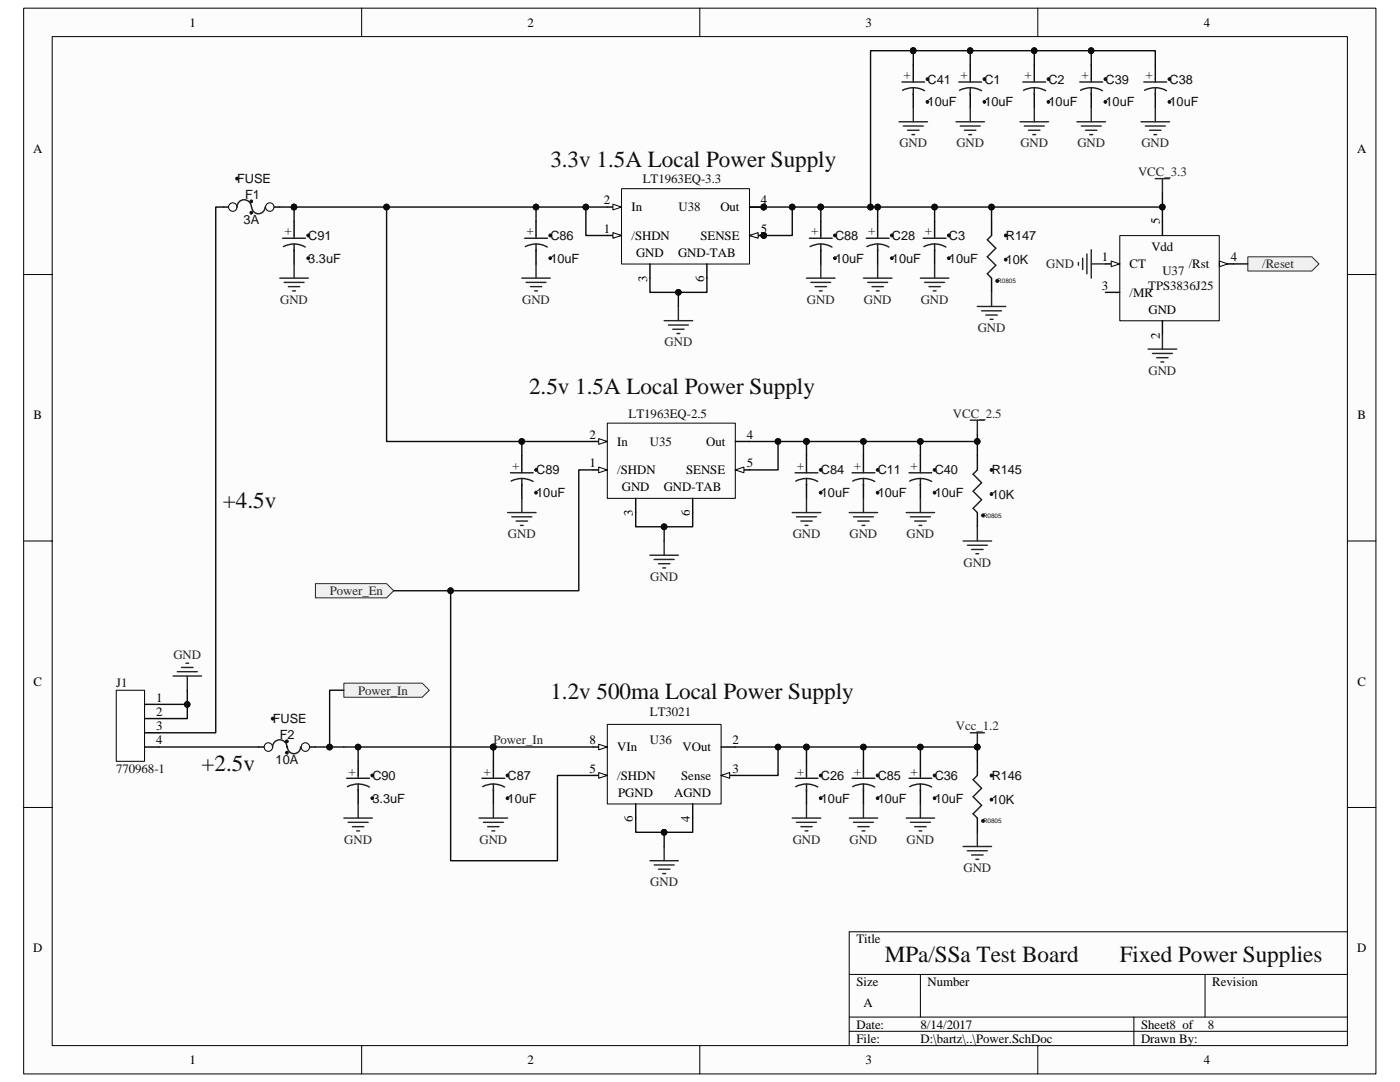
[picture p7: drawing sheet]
<svg xmlns="http://www.w3.org/2000/svg" width="279mm" height="216mm" viewBox="0 0 279 216" stroke-linecap="round" stroke-linejoin="round" font-family="sans-serif">
<path d="M4.7 1.7h269.9v212.6h-269.9z" fill="#fcfcfc"/>
<path d="M4.7 1.6h269.9v212.7h-269.9z" fill="none" stroke="#000" stroke-width=".2"/>
<path d="M10.4 7.3h258.5v201.3h-258.5z" fill="#fcfcfc"/>
<g fill="none" stroke="#000" stroke-width=".2">
<path d="M10.4 7.3h258.5v201.3h-258.5zM72.2 1.6v5.7M139.7 1.6v5.7M207.1 1.6v5.7M4.7 54.8h5.7M268.9 54.8h5.7M4.7 107.9h5.7M268.9 107.9h5.7M4.7 161.1h5.7M268.9 161.1h5.7M169.5 194.4h99.4M183.7 194.4v8.5"/>
<path d="M240.5 194.4v8.5M268.9 185.9h-99.4v22.7M72.2 208.6v5.7M139.7 208.6v5.7M169.5 202.9h99.4M169.5 205.8h99.4M207.1 208.6v5.7M226.3 202.9v5.7"/>
</g>
<path d="M44.5 41.3h2.8" fill="none" stroke="#000" stroke-width=".28"/>
<circle cx="46.4" cy="41.3" r=".84" fill="#fcfcfc" stroke="#000" stroke-width=".2"/>
<path d="M53 41.3h2.8" fill="none" stroke="#000" stroke-width=".28"/>
<circle cx="53.8" cy="41.3" r=".84" fill="#fcfcfc" stroke="#000" stroke-width=".2"/>
<g fill="#0e0e0e" stroke="#0e0e0e" stroke-width=".2">
<circle cx="50.1" cy="42.4" r=".28"/>
<circle cx="50.1" cy="40.2" r=".28"/>
<circle cx="47.3" cy="35.6" r=".28"/>
<circle cx="61.5" cy="51.5" r=".27"/>
<circle cx="61.5" cy="47" r=".28"/>
<circle cx="107" cy="98.3" r=".27"/>
<circle cx="107" cy="93.8" r=".27"/>
</g>
<path d="M47.3 41.3a1.44 1.44 0 0 1 1.4-1.4 1.44 1.44 0 0 1 1.5 1.4M50.2 41.3a1.32 1.32 0 0 0 1.4 1.4 1.32 1.32 0 0 0 1.3-1.4M56.4 47.5h4.6M56.6 49.2a4.5 4.5 0 0 1 4.3 .1M58.7 47v.5M58.7 48.7v1.4M101.9 94.3h4.5M102 96a4.6 4.6 0 0 1 4.4 .1M104.1 93.8v.5M104.1 95.5v1.4" fill="none" stroke="#1c1c1c" stroke-width=".28"/>
<g fill="none" stroke="#262626" stroke-width=".28">
<path d="M55.8 55.5h5.7M56.7 56.3h4M57.6 57.2h2.2M58.4 58h.6M58.7 52.7v2.8M104.1 99.4v2.9M101.3 102.3h5.7M102.2 103.1h3.9M103 104h2.3M103.9 104.8h.5M34.5 134.9h5.7M35.4 134h4"/>
<path d="M36.2 133.2h2.3M37.1 132.3h.6M37.4 134.9v2.8"/>
</g>
<path d="M58.7 44.2v2.8M58.7 49.8v2.9M104.1 90.9v2.9M104.1 96.6v2.8" fill="none" stroke="#000" stroke-width=".28"/>
<path d="M62.9 116.5h14.3l1.4 1.4-1.4 1.4h-14.3z" fill-rule="evenodd" fill="#f0f0f0" stroke="#262626" stroke-width=".2"/>
<g fill="none" stroke="#262626" stroke-width=".28">
<path d="M161 99.4v2.9M172.3 99.4v2.9M183.7 99.4v2.9M129.7 110.8h5.7M130.6 111.6h3.9M131.4 112.5h2.3M132.3 113.3h.5M132.5 107.9v2.9M158.1 102.3h5.7M159 103.1h3.9M159.8 104h2.3M160.7 104.8h.5"/>
<path d="M169.5 102.3h5.7M170.3 103.1h4M171.2 104h2.3M172 104.8h.6M180.8 102.3h5.7M181.7 103.1h4M182.5 104h2.3M183.4 104.8h.6M192.2 107.9h5.7M193.1 108.8h3.9M193.9 109.6h2.3M194.8 110.5h.5"/>
<path d="M195.1 105.1v2.8M95.6 163.2h5.7M96.5 164.1h4M97.3 165h2.3M98.2 165.8h.5M98.5 160.4v2.8"/>
</g>
<path d="M161 90.9v2.9M161 96.6v2.8M172.3 90.9v2.9M172.3 96.6v2.8M183.7 90.9v2.9M183.7 96.6v2.8M195.1 90.9v2.9M195.1 102.3v2.8M98.5 151.9v2.8M98.5 157.6v2.8M143.9 149.1h2.8M143.9 154.7h2.8" fill="none" stroke="#000" stroke-width=".28"/>
<g fill="none" stroke="#1c1c1c" stroke-width=".28">
<path d="M158.7 94.3h4.5M158.8 96a4.6 4.6 0 0 1 4.4 .1M161 93.8v.5M161 95.5v1.4M170.1 94.3h4.5M170.2 96a4.6 4.6 0 0 1 4.4 .1M172.3 93.8v.5M172.3 95.5v1.4M181.4 94.3h4.5M181.5 96a4.6 4.6 0 0 1 4.4 .1M183.7 93.8v.5M183.7 95.5v1.4"/>
<path d="M195.1 93.8l-.9 .8 1.7 1.7-1.7 1.7 1.7 1.7-1.7 1.7 .9 .9M96.2 155.3h4.5M96.3 157a4.5 4.5 0 0 1 4.4 0M98.5 154.7v.6M98.5 156.4v1.5"/>
</g>
<g fill="#0e0e0e" stroke="#0e0e0e" stroke-width=".2">
<circle cx="197.9" cy="98.6" r=".28"/>
<circle cx="197.9" cy="93.8" r=".27"/>
<circle cx="196.2" cy="102.8" r=".28"/>
<circle cx="163.8" cy="98.3" r=".28"/>
<circle cx="163.8" cy="93.8" r=".27"/>
<circle cx="175.1" cy="98.3" r=".27"/>
<circle cx="175.1" cy="93.8" r=".27"/>
<circle cx="186.5" cy="98.3" r=".27"/>
<circle cx="186.5" cy="93.8" r=".27"/>
<circle cx="101.3" cy="159.3" r=".28"/>
<circle cx="101.3" cy="154.7" r=".28"/>
<circle cx="98.4" cy="149.1" r=".56"/>
</g>
<path d="M143.9 154.7l1.7-.5v1.1z" fill="#fcfcfc"/>
<path d="M143.9 154.7l1.7-.5v1.1z" fill="none" stroke="#000" stroke-width=".2"/>
<path d="M118.3 154.7h2.9M138.2 160.4v2.8" fill="none" stroke="#000" stroke-width=".28"/>
<path d="M119.5 154.2l1.7 .5-1.7 .6z" fill="#fcfcfc"/>
<path d="M119.5 154.2l1.7 .5-1.7 .6z" fill="none" stroke="#000" stroke-width=".2"/>
<path d="M118.3 149.1h2.9M126.9 160.4v2.8" fill="none" stroke="#000" stroke-width=".28"/>
<path d="M119.5 148.5l1.7 .6-1.7 .5z" fill="#fcfcfc"/>
<path d="M119.5 148.5l1.7 .6-1.7 .5zM121.2 144.5h22.7v15.9h-22.7z" fill="none" stroke="#000" stroke-width=".2"/>
<g fill="none" stroke="#262626" stroke-width=".28">
<path d="M129.7 171.7h5.7M130.6 172.6h3.9M131.4 173.4h2.3M132.3 174.3h.5M132.5 168.9v2.8M158.1 163.2h5.7M159 164.1h3.9M159.8 165h2.3M160.7 165.8h.5M161 160.4v2.8M169.5 163.2h5.7M170.3 164.1h4"/>
<path d="M171.2 165h2.3M172 165.8h.6M172.3 160.4v2.8M180.8 163.2h5.7M181.7 164.1h4M182.5 165h2.3M183.4 165.8h.6M183.7 160.4v2.8M192.2 168.9h5.7M193.1 169.8h3.9M193.9 170.6h2.3M194.8 171.5h.5"/>
<path d="M195.1 166.1v2.8"/>
</g>
<path d="M118.3 93.8h2.9M161 151.9v2.8M161 157.6v2.8M172.3 151.9v2.8M172.3 157.6v2.8M183.7 151.9v2.8M183.7 157.6v2.8M195.1 151.9v2.8M195.1 163.2v2.9" fill="none" stroke="#000" stroke-width=".28"/>
<g fill="none" stroke="#1c1c1c" stroke-width=".28">
<path d="M158.7 155.3h4.5M158.8 157a4.6 4.6 0 0 1 4.4 0M161 154.7v.6M161 156.4v1.5M170.1 155.3h4.5M170.2 157a4.6 4.6 0 0 1 4.4 0M172.3 154.7v.6M172.3 156.4v1.5M181.4 155.3h4.5M181.5 157a4.6 4.6 0 0 1 4.4 0M183.7 154.7v.6M183.7 156.4v1.5"/>
<path d="M195.1 154.7l-.9 .9 1.7 1.7-1.7 1.7 1.7 1.7-1.7 1.7 .9 .8"/>
</g>
<g fill="#0e0e0e" stroke="#0e0e0e" stroke-width=".2">
<circle cx="197.9" cy="159.6" r=".27"/>
<circle cx="197.9" cy="154.7" r=".28"/>
<circle cx="196.2" cy="163.8" r=".27"/>
<circle cx="163.8" cy="159.3" r=".28"/>
<circle cx="163.8" cy="154.7" r=".28"/>
<circle cx="175.1" cy="159.3" r=".27"/>
<circle cx="175.1" cy="154.7" r=".27"/>
<circle cx="186.5" cy="159.3" r=".27"/>
<circle cx="186.5" cy="154.7" r=".27"/>
</g>
<path d="M119.5 93.2l1.7 .6-1.7 .5z" fill="#fcfcfc"/>
<path d="M119.5 93.2l1.7 .6-1.7 .5z" fill="none" stroke="#000" stroke-width=".2"/>
<path d="M118.3 88.1h2.9" fill="none" stroke="#000" stroke-width=".28"/>
<path d="M119.5 87.5l1.7 .6-1.7 .6z" fill="#fcfcfc"/>
<path d="M119.5 87.5l1.7 .6-1.7 .6z" fill="none" stroke="#000" stroke-width=".2"/>
<path d="M126.9 99.4v2.9M146.7 88.1h2.9M146.7 93.8h2.9" fill="none" stroke="#000" stroke-width=".28"/>
<path d="M146.7 93.8l1.8-.6v1.1z" fill="#fcfcfc"/>
<path d="M121.2 84.4h25.5v15h-25.5zM146.7 93.8l1.8-.6v1.1z" fill="none" stroke="#000" stroke-width=".2"/>
<path d="M220.6 52.7h2.9M138.2 99.4v2.9" fill="none" stroke="#000" stroke-width=".28"/>
<g fill="none" stroke="#0e0e0e" stroke-width=".28">
<path d="M58.7 41.3v2.9M104.1 88.1v2.8M149.6 88.1h5.7v5.7h-5.7M155.3 88.1h5.7v2.8M172.3 88.1v2.8M183.7 88.1v2.8M195.1 88.1v2.8M126.9 102.3v2.8h11.3v-2.8M132.5 105.1v2.8M146.7 149.1h8.6v5.6h-8.6M155.3 149.1h5.7v2.8M172.3 149.1v2.8"/>
<path d="M183.7 149.1v2.8M195.1 149.1v2.8M126.9 163.2v2.9h11.3v-2.9M132.5 166.1v2.8"/>
</g>
<g fill="#0e0e0e" stroke="#0e0e0e" stroke-width=".2">
<circle cx="58.7" cy="41.3" r=".56"/>
<circle cx="132.5" cy="105.1" r=".57"/>
<circle cx="155.3" cy="88.1" r=".55"/>
<circle cx="104.1" cy="88.1" r=".56"/>
<circle cx="160.9" cy="88.1" r=".56"/>
<circle cx="172.3" cy="88.1" r=".56"/>
<circle cx="183.7" cy="88.1" r=".56"/>
<circle cx="195" cy="88.1" r=".55"/>
<circle cx="155.3" cy="149.1" r=".55"/>
<circle cx="160.9" cy="149.1" r=".56"/>
<circle cx="172.3" cy="149.1" r=".56"/>
<circle cx="183.7" cy="149.1" r=".56"/>
<circle cx="195" cy="149.1" r=".55"/>
<circle cx="132.5" cy="166.1" r=".57"/>
</g>
<path d="M221.8 52.1l1.7 .6-1.7 .5z" fill="#fcfcfc"/>
<path d="M221.8 52.1l1.7 .6-1.7 .5z" fill="none" stroke="#000" stroke-width=".2"/>
<path d="M220.6 58.3h2.9M243.4 52.7h2.8M232 64v2.8" fill="none" stroke="#000" stroke-width=".28"/>
<path d="M243.4 52.1l1.6 .6-1.6 .5z" fill="#fcfcfc"/>
<path d="M223.5 47h19.8v17h-19.8zM243.4 52.1l1.6 .6-1.6 .5z" fill="none" stroke="#000" stroke-width=".2"/>
<path d="M232 44.2v2.8" fill="none" stroke="#000" stroke-width=".28"/>
<path d="M215.2 52.4v.5M216.1 51.5v2.3M216.9 50.7v3.9M217.8 49.8v5.7M217.8 52.7h2.8M229.1 69.7h5.7M230 70.5h4M230.8 71.4h2.3M231.7 72.2h.6M232 66.8v2.9" fill="none" stroke="#262626" stroke-width=".28"/>
<path d="M249 51.2h12.8l1.4 1.5-1.4 1.4h-12.8z" fill-rule="evenodd" fill="#f0f0f0" stroke="#262626" stroke-width=".2"/>
<path d="M129.7 55.5v2.8h11.4v-2.8M135.4 58.3v2.9M149.6 41.3h8.5v5.7h-8.5M158.1 41.3h5.7v2.9M175.2 41.3v2.9M186.5 41.3v2.9M246.2 52.7h2.8M195.1 86.7v1.4h-34.1M161 149.1h34.1" fill="none" stroke="#0e0e0e" stroke-width=".28"/>
<g fill="none" stroke="#262626" stroke-width=".28">
<path d="M230.6 35.6h2.8M232 35.6v2.9M104.1 55.5h5.7M105 56.3h4M105.9 57.2h2.2M106.7 58h.6M107 52.7v2.8M161 55.5h5.6M161.8 56.3h4M162.7 57.2h2.2M163.5 58h.6M163.8 52.7v2.8"/>
<path d="M172.3 55.5h5.7M173.2 56.3h3.9M174 57.2h2.3M174.9 58h.6M175.2 52.7v2.8M183.7 55.5h5.7M184.5 56.3h4M185.4 57.2h2.3M186.2 58h.6M186.5 52.7v2.8M197.9 58.3v2.9M132.5 64h5.7"/>
<path d="M133.4 64.9h4M134.3 65.7h2.2M135.1 66.5h.6M135.4 61.2v2.8M195.1 61.2h5.6M195.9 62h4M196.7 62.9h2.3M197.6 63.7h.6M193.6 83.8h2.9M195.1 83.8v2.9M193.6 146.2h2.9M195.1 146.2v2.9"/>
</g>
<g fill="#0e0e0e" stroke="#0e0e0e" stroke-width=".2">
<circle cx="195" cy="149.1" r=".55"/>
<circle cx="160.9" cy="149.1" r=".56"/>
<circle cx="172.3" cy="149.1" r=".56"/>
<circle cx="183.7" cy="149.1" r=".56"/>
<circle cx="195" cy="88.1" r=".55"/>
<circle cx="183.7" cy="88.1" r=".56"/>
<circle cx="172.3" cy="88.1" r=".56"/>
<circle cx="160.9" cy="88.1" r=".56"/>
<circle cx="200.7" cy="51.8" r=".27"/>
<circle cx="200.7" cy="47" r=".27"/>
<circle cx="199" cy="56.1" r=".28"/>
<circle cx="166.6" cy="51.5" r=".27"/>
<circle cx="166.6" cy="47" r=".28"/>
<circle cx="178" cy="51.5" r=".27"/>
<circle cx="178" cy="47" r=".28"/>
<circle cx="189.4" cy="51.5" r=".27"/>
<circle cx="189.4" cy="47" r=".28"/>
<circle cx="135.4" cy="58.3" r=".56"/>
<circle cx="152.4" cy="41.3" r=".56"/>
<circle cx="158.1" cy="41.3" r=".57"/>
<circle cx="152.4" cy="47" r=".55"/>
<circle cx="163.8" cy="41.3" r=".56"/>
<circle cx="175.1" cy="41.3" r=".56"/>
<circle cx="186.5" cy="41.3" r=".57"/>
<circle cx="109.8" cy="51.5" r=".27"/>
<circle cx="109.8" cy="47" r=".28"/>
</g>
<path d="M107 44.2v2.8M107 49.8v2.9M121.2 47h2.8M163.8 44.2v2.8M163.8 49.8v2.9M175.2 44.2v2.8M175.2 49.8v2.9M186.5 44.2v2.8M186.5 49.8v2.9M197.9 44.2v2.8M197.9 55.5v2.8" fill="none" stroke="#000" stroke-width=".28"/>
<g fill="none" stroke="#1c1c1c" stroke-width=".28">
<path d="M104.7 47.5h4.6M104.8 49.2a4.5 4.5 0 0 1 4.4 .1M107 47v.5M107 48.7v1.4M161.5 47.5h4.6M161.7 49.2a4.5 4.5 0 0 1 4.3 .1M163.8 47v.5M163.8 48.7v1.4M172.9 47.5h4.5M173 49.2a4.5 4.5 0 0 1 4.4 .1M175.2 47v.5M175.2 48.7v1.4"/>
<path d="M184.3 47.5h4.5M184.4 49.2a4.5 4.5 0 0 1 4.4 .1M186.5 47v.5M186.5 48.7v1.4M197.9 47l-.9 .8 1.7 1.7-1.7 1.7 1.7 1.7-1.7 1.7 .9 .9"/>
</g>
<path d="M122.3 46.4l1.7 .6-1.7 .5z" fill="#fcfcfc"/>
<path d="M122.3 46.4l1.7 .6-1.7 .5z" fill="none" stroke="#000" stroke-width=".2"/>
<path d="M121.2 41.3h2.8" fill="none" stroke="#000" stroke-width=".28"/>
<path d="M122.3 40.7l1.7 .6-1.7 .6z" fill="#fcfcfc"/>
<path d="M122.3 40.7l1.7 .6-1.7 .6z" fill="none" stroke="#000" stroke-width=".2"/>
<path d="M129.7 52.7v2.8M149.6 41.3h2.8M149.6 47h2.8" fill="none" stroke="#000" stroke-width=".28"/>
<circle cx="152.4" cy="41.3" r=".56" fill="#0e0e0e" stroke="#0e0e0e" stroke-width=".2"/>
<path d="M149.6 47l1.7-.6v1.1z" fill="#fcfcfc"/>
<path d="M124 37.7h25.6v15h-25.6zM149.6 47l1.7-.6v1.1z" fill="none" stroke="#000" stroke-width=".2"/>
<g fill="#0e0e0e" stroke="#0e0e0e" stroke-width=".2">
<circle cx="152.4" cy="47" r=".55"/>
<circle cx="152.4" cy="41.3" r=".56"/>
<circle cx="116.9" cy="41.3" r=".57"/>
<circle cx="107" cy="41.3" r=".57"/>
<circle cx="58.7" cy="41.3" r=".56"/>
<circle cx="77.1" cy="41.3" r=".57"/>
<circle cx="104.1" cy="88.1" r=".56"/>
<circle cx="89.9" cy="117.9" r=".56"/>
<circle cx="163.8" cy="41.3" r=".56"/>
<circle cx="173.7" cy="41.3" r=".57"/>
<circle cx="175.1" cy="41.3" r=".56"/>
<circle cx="186.5" cy="41.3" r=".57"/>
<circle cx="197.9" cy="41.3" r=".57"/>
<circle cx="232" cy="41.3" r=".56"/>
</g>
<path d="M141.1 52.7v2.8" fill="none" stroke="#000" stroke-width=".28"/>
<path d="M232 38.5v2.8M55.8 41.3h51.2M77.2 41.3v46.8h41.1M116.9 41.3v5.7h4.3M121.2 41.3h-14.2v2.9M163.8 41.3h34.1v2.9M197.9 41.3h34.1v2.9M118.3 93.8h-2.8v24.1h-25.6v53.8h21.4v-17h7M78.6 117.9h11.3" fill="none" stroke="#0e0e0e" stroke-width=".28"/>
<path d="M68.6 136.3h15.7l1.4 1.4-1.4 1.4h-15.7z" fill-rule="evenodd" fill="#f0f0f0" stroke="#262626" stroke-width=".2"/>
<path d="M23.2 137.8h5.7v14.1h-5.7z" fill="#fefefe"/>
<path d="M23.2 137.7h5.7v14.2h-5.7z" fill="none" stroke="#000" stroke-width=".2"/>
<path d="M28.9 140.5h2.8M28.9 143.4h2.8M28.9 146.2h2.8M28.9 149.1h2.8M51.6 149.1h2.8" fill="none" stroke="#000" stroke-width=".28"/>
<path d="M31.7 149.1h19.9" fill="none" stroke="#0e0e0e" stroke-width=".28"/>
<circle cx="53.6" cy="149.1" r=".85" fill="#fcfcfc" stroke="#000" stroke-width=".2"/>
<path d="M60.1 149.1h2.8" fill="none" stroke="#000" stroke-width=".28"/>
<circle cx="60.9" cy="149.1" r=".85" fill="#fcfcfc" stroke="#000" stroke-width=".2"/>
<g fill="#0e0e0e" stroke="#0e0e0e" stroke-width=".2">
<circle cx="57.3" cy="150.2" r=".27"/>
<circle cx="57.3" cy="147.9" r=".28"/>
<circle cx="54.4" cy="143.4" r=".27"/>
<circle cx="74.3" cy="159.3" r=".28"/>
<circle cx="74.3" cy="154.7" r=".28"/>
<circle cx="71.5" cy="149.1" r=".56"/>
<circle cx="98.4" cy="149.1" r=".56"/>
<circle cx="65.8" cy="149.1" r=".56"/>
<circle cx="37.4" cy="140.6" r=".55"/>
<circle cx="209.2" cy="20.3" r=".28"/>
<circle cx="209.2" cy="15.8" r=".27"/>
<circle cx="220.6" cy="20.3" r=".28"/>
<circle cx="220.6" cy="15.8" r=".27"/>
<circle cx="206.4" cy="10.1" r=".56"/>
<circle cx="185.1" cy="20.3" r=".28"/>
<circle cx="185.1" cy="15.8" r=".27"/>
<circle cx="196.4" cy="20.3" r=".28"/>
<circle cx="196.5" cy="15.8" r=".27"/>
<circle cx="182.2" cy="10.1" r=".56"/>
<circle cx="193.6" cy="10.1" r=".56"/>
<circle cx="217.7" cy="10.1" r=".56"/>
<circle cx="233.4" cy="20.3" r=".28"/>
<circle cx="233.4" cy="15.8" r=".27"/>
<circle cx="173.7" cy="41.3" r=".57"/>
</g>
<g fill="none" stroke="#1c1c1c" stroke-width=".28">
<path d="M180 16.4h4.5M180.1 18a4.6 4.6 0 0 1 4.4 .1M182.3 15.8v.6M182.3 17.5v1.4M191.3 16.4h4.6M191.5 18a4.6 4.6 0 0 1 4.4 .1M193.6 15.8v.6M193.6 17.5v1.4M204.1 16.4h4.6M204.3 18a4.6 4.6 0 0 1 4.4 .1M206.4 15.8v.6M206.4 17.5v1.4"/>
<path d="M215.5 16.4h4.5M215.6 18a4.6 4.6 0 0 1 4.4 .1M217.8 15.8v.6M217.8 17.5v1.4M228.3 16.4h4.5M228.4 18a4.6 4.6 0 0 1 4.4 .1M230.6 15.8v.6M230.6 17.5v1.4M54.4 149a1.44 1.44 0 0 1 1.5-1.4 1.44 1.44 0 0 1 1.4 1.5M57.4 149.1a1.31 1.31 0 0 0 1.3 1.3 1.31 1.31 0 0 0 1.3-1.3M69.2 155.3h4.5M69.3 157a4.5 4.5 0 0 1 4.4 0"/>
<path d="M71.5 154.7v.6M71.5 156.4v1.5"/>
</g>
<path d="M182.3 13v2.8M182.3 18.6v2.9M193.6 13v2.8M193.6 18.6v2.9M206.4 13v2.8M206.4 18.6v2.9M217.8 13v2.8M217.8 18.6v2.9M230.6 13v2.8M230.6 18.6v2.9M71.5 151.9v2.8M71.5 157.6v2.8" fill="none" stroke="#000" stroke-width=".28"/>
<g fill="none" stroke="#262626" stroke-width=".28">
<path d="M179.4 24.3h5.7M180.3 25.1h4M181.1 26h2.3M182 26.9h.5M182.3 21.5v2.8M190.8 24.3h5.7M191.6 25.1h4M192.5 26h2.3M193.3 26.9h.6M193.6 21.5v2.8M203.6 24.3h5.7M204.4 25.1h4"/>
<path d="M205.3 26h2.2M206.1 26.9h.6M206.4 21.5v2.8M214.9 24.3h5.7M215.8 25.1h4M216.6 26h2.3M217.5 26.9h.6M217.8 21.5v2.8M227.7 24.3h5.7M228.6 25.1h4M229.4 26h2.3M230.3 26.9h.5"/>
<path d="M230.6 21.5v2.8M68.6 163.2h5.7M69.5 164.1h4M70.3 165h2.3M71.2 165.8h.6M71.5 160.4v2.8"/>
</g>
<g fill="none" stroke="#0e0e0e" stroke-width=".28">
<path d="M182.3 10.1h48.3v2.9M182.3 10.1h-8.6v31.2M182.3 10.1v2.9M193.6 10.1v2.9M206.4 10.1v2.9M217.8 10.1v2.9M44.5 41.3h-1.4v104.9h-11.4M37.4 137.7v5.7h-5.7M68.6 137.7h-2.8v11.4h5.7v2.8M31.7 140.5h5.7M62.9 149.1h2.9M71.5 149.1h46.8"/>
<path d="M98.5 149.1v2.8"/>
</g>
<g font-size="4.6" fill="#0e0e0e">
<text x="109.8" y="33.2">3.3v 1.5A Local Power Supply</text>
<text x="105.6" y="78.6">2.5v 1.5A Local Power Supply</text>
<text x="44.5" y="101.3">+4.5v</text>
<text x="109.8" y="139.6">1.2v 500ma Local Power Supply</text>
<text x="40.2" y="153.8">+2.5v</text>
<text x="176.6" y="192">MPa/SSa Test Board</text>
<text x="223.5" y="192">Fixed Power Supplies</text>
</g>
<g font-size="2.6">
<text x="37.8" y="5.3">1</text>
<text x="105.3" y="5.3">2</text>
<text x="172.8" y="5.3">3</text>
<text x="240.2" y="5.3">4</text>
<text x="6.6" y="30.5">A</text>
<text x="270.8" y="30.5">A</text>
<text x="120.5" y="40.8">2</text>
<text x="151.9" y="40.8">4</text>
<text x="120.5" y="46.4">1</text>
<text x="126" y="47.9">/SHDN</text>
<text x="126" y="42.2">In</text>
<text x="139.8" y="47.9">SENSE</text>
<text x="143.8" y="42.2">Out</text>
<text x="151.9" y="46.4">5</text>
<text x="231.4" y="44.7" transform="rotate(-90 231.4 44.7)">5</text>
<text x="126.9" y="51.3">GND</text>
<text x="135.3" y="51.3">GND-TAB</text>
<text x="219.9" y="52.1">1</text>
<text x="225.4" y="53.5">CT</text>
<text x="229.8" y="50.1">Vdd</text>
<text x="237.2" y="53.5">/Rst</text>
<text x="245.6" y="52.1">4</text>
<text x="129.2" y="56.2" transform="rotate(-90 129.2 56.2)">3</text>
<text x="140.5" y="56.2" transform="rotate(-90 140.5 56.2)">6</text>
<text x="219.9" y="57.8">3</text>
<text x="225.4" y="59.2">/MR</text>
<text x="229.2" y="62.6">GND</text>
<text x="231.4" y="67.6" transform="rotate(-90 231.4 67.6)">2</text>
<text x="6.7" y="83.7">B</text>
<text x="270.9" y="83.7">B</text>
<text x="117.6" y="87.5">2</text>
<text x="123.2" y="89">In</text>
<text x="140.9" y="89">Out</text>
<text x="149" y="87.5">4</text>
<text x="117.6" y="93.2">1</text>
<text x="123.2" y="94.6">/SHDN</text>
<text x="136.9" y="94.6">SENSE</text>
<text x="149" y="93.2">5</text>
<text x="124.1" y="98">GND</text>
<text x="132.5" y="98">GND-TAB</text>
<text x="126.3" y="103" transform="rotate(-90 126.3 103)">3</text>
<text x="137.7" y="103" transform="rotate(-90 137.7 103)">6</text>
<text x="6.7" y="136.8">C</text>
<text x="270.9" y="136.8">C</text>
<text x="31.1" y="140">1</text>
<text x="31.1" y="142.9">2</text>
<text x="31.1" y="145.7">3</text>
<text x="31.1" y="148.5">4</text>
<text x="117.6" y="148.5">8</text>
<text x="123.2" y="149.9">VIn</text>
<text x="136.2" y="149.9">VOut</text>
<text x="146.2" y="148.5">2</text>
<text x="117.6" y="154.2">5</text>
<text x="123.2" y="155.6">/SHDN</text>
<text x="136" y="155.6">Sense</text>
<text x="146.2" y="154.2">3</text>
<text x="123.4" y="159">PGND</text>
<text x="134.5" y="159">AGND</text>
<text x="126.3" y="164" transform="rotate(-90 126.3 164)">6</text>
<text x="137.7" y="164" transform="rotate(-90 137.7 164)">4</text>
<text x="6.6" y="190">D</text>
<text x="170.9" y="188.2">Title</text>
<text x="270.8" y="190">D</text>
<text x="170.9" y="196.7">Size</text>
<text x="185.1" y="196.7">Number</text>
<text x="241.9" y="196.7">Revision</text>
<text x="172.3" y="201">A</text>
<text x="170.9" y="205.2">Date:</text>
<text x="170.9" y="208.1">File:</text>
<text x="183.7" y="208.1">D:\bartz\..\Power.SchDoc</text>
<text x="183.7" y="205.2">8/14/2017</text>
<text x="227.7" y="208.1">Drawn By:</text>
<text x="227.7" y="205.2">Sheet8 of</text>
<text x="37.8" y="212.3">1</text>
<text x="105.3" y="212.3">2</text>
<text x="172.8" y="212.3">3</text>
<text x="240.2" y="212.3">4</text>
</g>
<g font-size="2.6" fill="#0e0e0e">
<text x="181.7" y="15.8" transform="rotate(-90 181.7 15.8)">+</text>
<text x="193.1" y="15.8" transform="rotate(-90 193.1 15.8)">+</text>
<text x="205.9" y="15.8" transform="rotate(-90 205.9 15.8)">+</text>
<text x="217.2" y="15.8" transform="rotate(-90 217.2 15.8)">+</text>
<text x="230" y="15.8" transform="rotate(-90 230 15.8)">+</text>
<text x="128.3" y="36.5">LT1963EQ-3.3</text>
<text x="58.1" y="47" transform="rotate(-90 58.1 47)">+</text>
<text x="106.4" y="47" transform="rotate(-90 106.4 47)">+</text>
<text x="135.4" y="42.2">U38</text>
<text x="163.3" y="47" transform="rotate(-90 163.3 47)">+</text>
<text x="174.6" y="47" transform="rotate(-90 174.6 47)">+</text>
<text x="186" y="47" transform="rotate(-90 186 47)">+</text>
<text x="229.2" y="57.8">TPS3836J25</text>
<text x="232" y="54.9">U37</text>
<text x="125.5" y="83.3">LT1963EQ-2.5</text>
<text x="129.7" y="89">U35</text>
<text x="103.6" y="93.8" transform="rotate(-90 103.6 93.8)">+</text>
<text x="160.4" y="93.8" transform="rotate(-90 160.4 93.8)">+</text>
<text x="171.8" y="93.8" transform="rotate(-90 171.8 93.8)">+</text>
<text x="183.1" y="93.8" transform="rotate(-90 183.1 93.8)">+</text>
<text x="23.2" y="137.2">J1</text>
<text x="129.7" y="142.9">LT3021</text>
<text x="129.7" y="148.5">U36</text>
<text x="23.2" y="154.2">770968-1</text>
<text x="70.9" y="154.7" transform="rotate(-90 70.9 154.7)">+</text>
<text x="97.9" y="154.7" transform="rotate(-90 97.9 154.7)">+</text>
<text x="160.4" y="154.7" transform="rotate(-90 160.4 154.7)">+</text>
<text x="171.8" y="154.7" transform="rotate(-90 171.8 154.7)">+</text>
<text x="183.1" y="154.7" transform="rotate(-90 183.1 154.7)">+</text>
<text x="241" y="205.2">8</text>
</g>
<g font-size="2.6" fill="#262626">
<text x="179.5" y="29.4">GND</text>
<text x="190.9" y="29.4">GND</text>
<text x="203.6" y="29.4">GND</text>
<text x="215" y="29.4">GND</text>
<text x="227.8" y="29.4">GND</text>
<text x="227.1" y="35.1">VCC_3.3</text>
<text x="208.8" y="53.5">GND</text>
<text x="251.9" y="53.5">/Reset</text>
<text x="55.9" y="60.6">GND</text>
<text x="104.2" y="60.6">GND</text>
<text x="161" y="60.6">GND</text>
<text x="172.4" y="60.6">GND</text>
<text x="183.7" y="60.6">GND</text>
<text x="132.6" y="69.1">GND</text>
<text x="195.1" y="66.3">GND</text>
<text x="229.2" y="74.8">GND</text>
<text x="190.2" y="83.3">VCC_2.5</text>
<text x="101.4" y="107.4">GND</text>
<text x="158.2" y="107.4">GND</text>
<text x="169.5" y="107.4">GND</text>
<text x="180.9" y="107.4">GND</text>
<text x="192.3" y="113.1">GND</text>
<text x="65.8" y="118.7">Power_En</text>
<text x="129.8" y="115.9">GND</text>
<text x="34.6" y="131.5">GND</text>
<text x="71.5" y="138.6">Power_In</text>
<text x="98.5" y="148.5">Power_In</text>
<text x="190.8" y="145.7">Vcc_1.2</text>
<text x="68.7" y="168.4">GND</text>
<text x="95.7" y="168.4">GND</text>
<text x="158.2" y="168.4">GND</text>
<text x="169.5" y="168.4">GND</text>
<text x="180.9" y="168.4">GND</text>
<text x="129.8" y="176.9">GND</text>
<text x="192.3" y="174">GND</text>
</g>
<g font-size="2.5" fill="#0e0e0e">
<text x="185.1" y="16.7">C41</text>
<text x="196.5" y="16.7">C1</text>
<text x="209.3" y="16.7">C2</text>
<text x="220.6" y="16.7">C39</text>
<text x="233.4" y="16.7">C38</text>
<text x="185.1" y="21.2">10uF</text>
<text x="196.5" y="21.2">10uF</text>
<text x="209.3" y="21.2">10uF</text>
<text x="220.6" y="21.2">10uF</text>
<text x="233.4" y="21.2">10uF</text>
<text x="47.3" y="36.5">FUSE</text>
<text x="48.9" y="39.6">F1</text>
<text x="48.6" y="44.7">3A</text>
<text x="61.5" y="47.9">C91</text>
<text x="109.8" y="47.9">C86</text>
<text x="166.6" y="47.9">C88</text>
<text x="178" y="47.9">C28</text>
<text x="189.4" y="47.9">C3</text>
<text x="200.7" y="47.9">R147</text>
<text x="61.5" y="52.4">3.3uF</text>
<text x="109.8" y="52.4">10uF</text>
<text x="166.6" y="52.4">10uF</text>
<text x="178" y="52.4">10uF</text>
<text x="189.4" y="52.4">10uF</text>
<text x="200.7" y="52.7">10K</text>
<text x="107" y="94.7">C89</text>
<text x="163.8" y="94.7">C84</text>
<text x="175.2" y="94.7">C11</text>
<text x="186.5" y="94.7">C40</text>
<text x="197.9" y="94.7">R145</text>
<text x="107" y="99.2">10uF</text>
<text x="163.8" y="99.2">10uF</text>
<text x="175.2" y="99.2">10uF</text>
<text x="186.5" y="99.2">10uF</text>
<text x="197.9" y="99.5">10K</text>
<text x="54.4" y="144.3">FUSE</text>
<text x="55.9" y="147.4">F2</text>
<text x="55" y="152.5">10A</text>
<text x="74.3" y="155.6">C90</text>
<text x="101.3" y="155.6">C87</text>
<text x="163.8" y="155.6">C26</text>
<text x="175.2" y="155.6">C85</text>
<text x="186.5" y="155.6">C36</text>
<text x="197.9" y="155.6">R146</text>
<text x="74.3" y="160.2">3.3uF</text>
<text x="101.3" y="160.2">10uF</text>
<text x="163.8" y="160.2">10uF</text>
<text x="175.2" y="160.2">10uF</text>
<text x="186.5" y="160.2">10uF</text>
<text x="197.9" y="160.4">10K</text>
</g>
<g font-size="1.3" fill="#0e0e0e">
<text x="199" y="56.5">R0805</text>
<text x="196.2" y="103.3">R0805</text>
<text x="196.2" y="164.3">R0805</text>
</g>
</svg>
